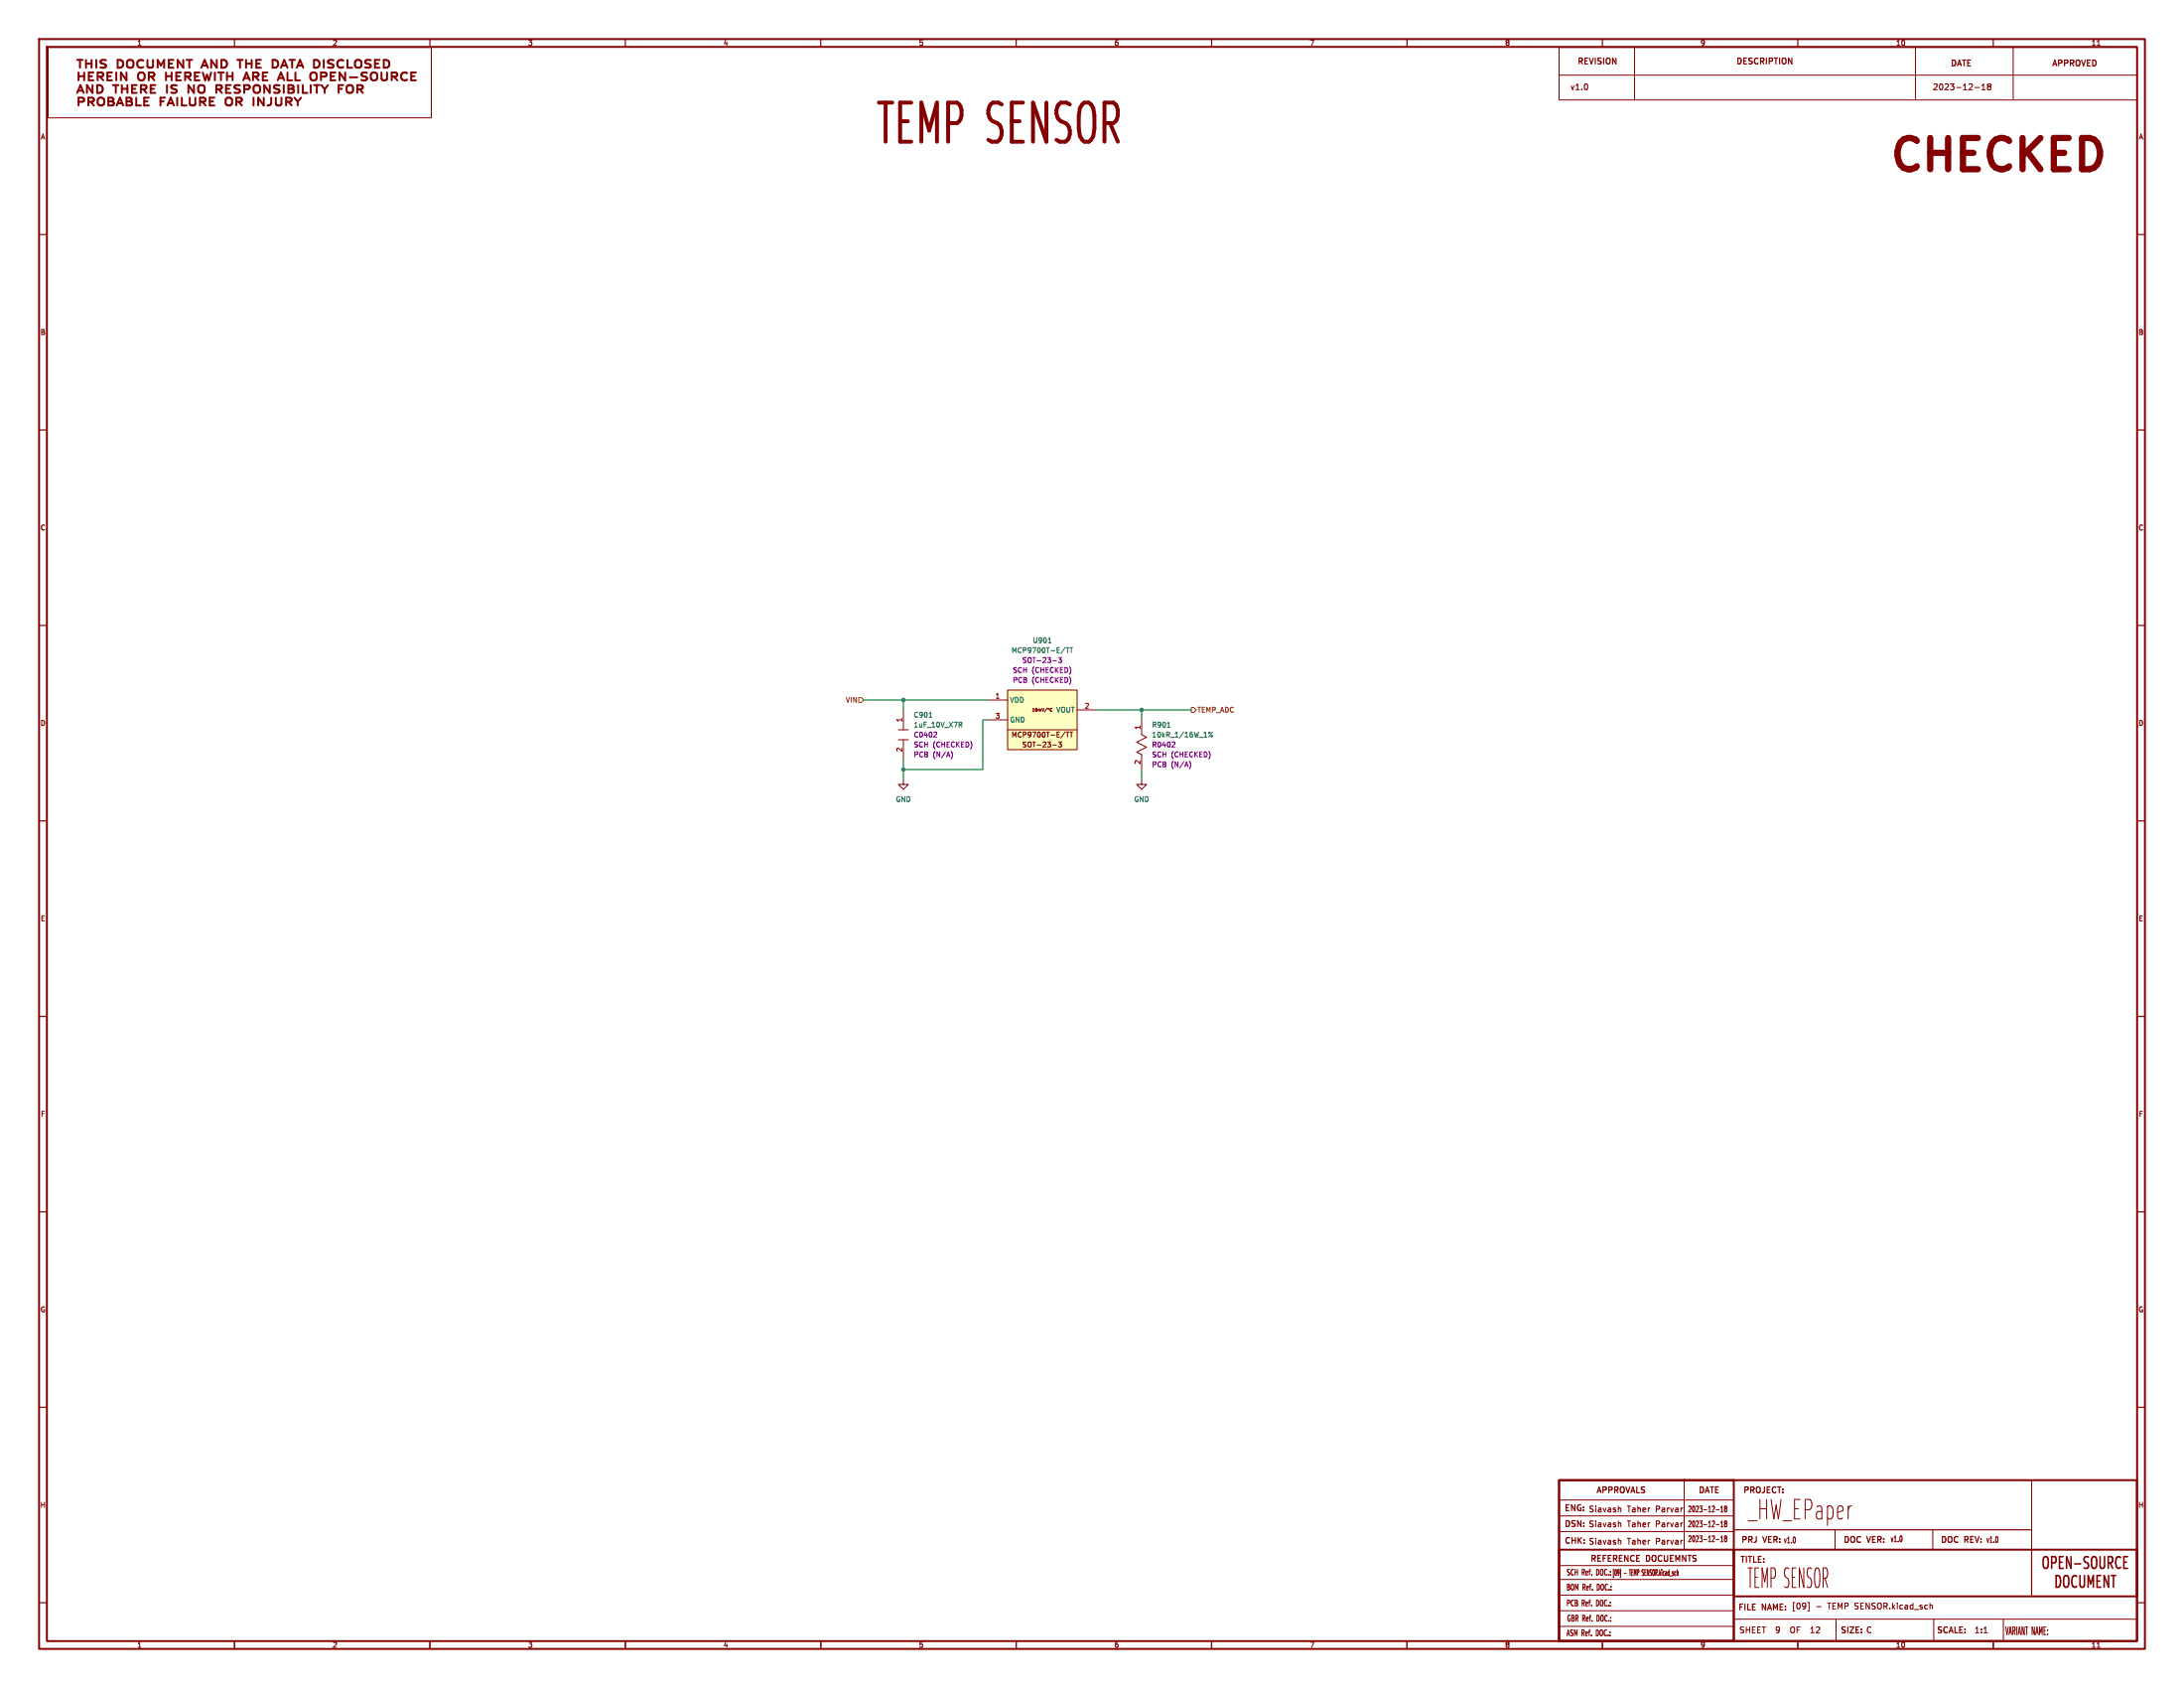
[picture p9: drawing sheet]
<svg xmlns="http://www.w3.org/2000/svg" width="559mm" height="432mm" viewBox="0 0 559 432" stroke-linecap="round" stroke-linejoin="round" font-family="sans-serif">
<g fill="none" stroke="#840000" stroke-width=".5">
<path d="M10 10h538.8v411.8h-538.8zM12 12h534.8v407.8h-534.8zM19.7 15.3h1.5M20.1 18.5v2M20.1 19.5h1.4M20.5 15.3v2M21.5 18.5v2M22 15.3v2M22 16.3h1.4M22.7 19.5h.9M23.4 15.3v2M23.9 18.5h-1.2v2"/>
<path d="M24.6 15.3v2M25 19.6l1.2-.1 .2-.6-.5-.4h-.9v2M25.6 19.6l.8 .9M27.1 15.4a1.04 1.04 0 0 0-1.4 .3l.2 .5 1.1 .4v.5a1.18 1.18 0 0 1-1.3 .1M27.5 19.5h.8M28.7 18.5h-1.2v2h1.2M29.7 18.5v2M30.1 15.3a1.07 1.07 0 0 1 1.4 1 1.07 1.07 0 0 1-1.4 1zM32.4 18.5v2l-1.5-2v2M32.6 15.6a.88 .88 0 0 1 .9-.3 .88 .88 0 0 1 .6 .7v.7a.85 .85 0 0 1-.8 .7 .85 .85 0 0 1-.8-.7zM36.6 15.5a.99 .99 0 0 0-1.5 .8 .99 .99 0 0 0 1.5 .8M37.7 15.3v1.6l.5 .4h.5l.4-.4v-1.6"/>
<path d="M38.1 19.6l1.2-.1 .2-.6-.5-.4h-.9v2M38.7 19.6l.8 .9M40.3 17.3v-2l.9 1.5 .8-1.5v2M42.5 19.5h1.4M42.5 18.5v2M43.2 16.3h.8M43.9 18.5v2M44.4 15.3h-1.2v2h1.2M45.1 19.5h.8M46.3 18.5h-1.2v2M46.9 15.3v2l-1.4-2v2M47.4 19.6l1.2-.1 .2-.6-.5-.4h-.9v2"/>
<path d="M47.7 15.3h1.4M48 19.6l.8 .9M48.4 15.3v2M49.9 19.5h.8M51.1 18.5h-1.2v2M51.5 17.3l.9-2 .8 2M51.8 16.8h1.2M51.9 18.5l.6 2 .5-1.4 .4 1.4 .6-2M55 18.5v2M55.5 15.3v2l-1.5-2v2M55.8 18.5h1.4M56.5 18.5v2"/>
<path d="M56.6 15.3a1.07 1.07 0 0 1 1.5 1 1.07 1.07 0 0 1-1.5 1zM58.1 18.5v2M58.1 19.5h1.4M59.5 18.5v2M60.7 15.3h1.4M61.4 15.3v2M62.5 20h1.2M63 16.3h1.4M63 15.3v2M64.4 15.3v2M64.7 19.6l1.2-.1 .3-.6-.5-.4h-1v2M65.3 19.6l.9 .9"/>
<path d="M65.6 16.3h.8M66.8 15.3h-1.2v2h1.2M67.2 19.5h.9M68.4 18.5h-1.2v2M69.7 15.3a1.07 1.07 0 0 1 1.5 1 1.07 1.07 0 0 1-1.5 1zM71.3 20h1.2M71.9 17.3l.8-2 .9 2M72.1 16.8h1.2M73.6 18.5v2M74 15.3h1.5M74.7 15.3v2M75.6 18.5v2"/>
<path d="M75.9 17.3l.9-2 .8 2M76.2 16.8h1.2M80.3 15.3a1.07 1.07 0 0 1 1.5 1 1.07 1.07 0 0 1-1.5 1zM82.1 19.6l1.2-.1 .3-.6-.5-.4h-1v2M82.8 15.3v2M84.6 19.5h.9M85.3 15.4a1.04 1.04 0 0 0-1.4 .3l.2 .5 1.1 .4v.5a1.18 1.18 0 0 1-1.3 .1M85.8 18.5h-1.2v2M87.8 15.5a.99 .99 0 0 0-1.5 .8 .99 .99 0 0 0 1.5 .8M88.3 18.5v2l-1.4-2v2M88.9 15.3v2h1.2M89.5 19.8h1.9"/>
<path d="M90.9 15.6a.88 .88 0 0 1 .9-.3 .88 .88 0 0 1 .7 .7v.7a.85 .85 0 0 1-.9 .7 .85 .85 0 0 1-.8-.7zM93.9 18.6a1.04 1.04 0 0 0-1.4 .3l.2 .5 1.1 .4 .1 .4M94.9 15.4a1.04 1.04 0 0 0-1.5 .3l.3 .5 1 .4v.5a1.18 1.18 0 0 1-1.3 .1M95.9 16.3h.9M97.1 15.3h-1.2v2h1.2M97.6 18.5v1.7M98.2 15.3a1.07 1.07 0 0 1 1.4 1 1.07 1.07 0 0 1-1.4 1zM99 18.5v1.7M100.2 19.6l1.2-.1 .2-.6-.4-.4h-1v2M100.8 19.6l.8 .9M104.1 18.7a.99 .99 0 0 0-1.2 .1 .99 .99 0 0 0-.2 1.3M105.2 19.5h.9"/>
<path d="M106.4 18.5h-1.2v2h1.2M20.1 26l1.2-.1 .2-.5-.4-.4h-1v2M22.6 26l1.2-.1 .2-.5-.4-.4h-1v2M23.2 26l.8 1M25.1 25.3a.88 .88 0 0 1 .9-.3 .88 .88 0 0 1 .6 .7v.6a.85 .85 0 0 1-.8 .7 .85 .85 0 0 1-.8-.7zM27.7 25h.9l.4 .4-.1 .4-.3 .1 .5 .4-.2 .6-1.2 .1zM27.7 25.9h.9M28.9 21.8h1.4M29.9 27l.8-2 .8 2M30.1 26.4h1.2M32.4 25h.8l.5 .4-.1 .4-.4 .1 .6 .4-.2 .6-1.2 .1zM32.4 25.9h.8"/>
<path d="M34.9 25v2h1.2M35.5 20.3a1.19 1.19 0 0 1 .4-1.8 .82 .82 0 0 1 1.1 .7l-.1 1.1M36.9 25.9h.8M38.1 25h-1.2v2h1.2M41.1 25.9h.8M42.2 25h-1.1v2M42.8 27l.9-2 .8 2M43.1 26.4h1.2M45.3 25v2M46.5 25v2h1.2M48.6 25v1.6l.4 .4h.5l.5-.4v-1.6M51.1 21.9a.97 .97 0 0 1 1.1 .2"/>
<path d="M51.2 26l1.2-.1 .2-.5-.5-.4h-.9v2M51.8 26l.8 1M52.2 23.5a.96 .96 0 0 1-1.1 .2M53.7 25.9h.8M54.9 25h-1.2v2h1.2M57.8 25.3a.88 .88 0 0 1 .9-.3 .88 .88 0 0 1 .7 .7v.6a.85 .85 0 0 1-.8 .7 .85 .85 0 0 1-.9-.7zM60.5 26l1.1-.1 .3-.5-.5-.4h-.9v2M60.9 22.8l.5 .4-.1 .4-.4 .2M61.1 26l.8 1M61.1 21.8l.3 .1M62.2 20.5l.9-2 .8 2M64.9 25v2"/>
<path d="M67.5 25v2l-1.4-2v2M69.4 25v1.4a.8 .8 0 0 1-1 .6M70.6 22.7l.7 .2 .2 .5-.4 .4h-.6M70.6 21.8l.9 .1M70.6 25v1.6l.5 .4h.4l.5-.4v-1.6M71.1 20.5l.8-2 .8 2M73.2 26l1.2-.1 .2-.5-.5-.4h-.9v2M73.8 26l.8 1M75.3 25l.9 1M76.2 26v1M77 25l-.8 1M79.5 20.3a1.19 1.19 0 0 1 .5-1.8 .82 .82 0 0 1 1.1 .7l-.2 1.1"/>
<path d="M82.2 21.8l.9 1M83.1 22.8v1M83.9 21.8l-.8 1M95 20.3a1.19 1.19 0 0 1 .5-1.8 .82 .82 0 0 1 1 .7l-.1 1.1M398.9 378.6h147.8v41.2h-147.8zM398.9 378.6h44.7v41.2h-44.7zM398.9 396.4h44.7v23.4h-44.7zM443.6 396.4h103.1v12h-103.1z"/>
</g>
<g fill="none" stroke="#840000" stroke-width=".3">
<path d="M60 10v2M110 10v2M160 10v2M210 10v2M260 10v2M310 10v2M360 10v2M410 10v2M460 10v2M510 10v2M10 60h2M546.8 60h2"/>
<path d="M10 110h2M546.8 110h2M10 160h2M546.8 160h2M10 210h2M546.8 210h2M10 260h2M546.8 260h2M10 310h2M546.8 310h2M10 360h2M546.8 360h2"/>
<path d="M443.6 391.3h76.2M519.8 396.7v11.7M10 410h2M60 419.8v2M110 419.8v2M160 419.8v2M210 419.8v2M260 419.8v2M310 419.8v2M360 419.8v2M410 419.8v2M460 419.8v2"/>
<path d="M510 419.8v2M546.8 410h2"/>
</g>
<g fill="none" stroke="#840000" stroke-width=".25">
<path d="M12.3 12.1h98.1v18h-98.1zM398.9 12.1h147.8v13.5h-147.8zM398.9 19.2h148.1M418.2 12.1v13.5M490.1 12.1v13.2M515.1 12.1v13.2M536.6 11.6h.7M505.3 22.4h1.1M507.1 23h.8M507.1 21.9l.4-.4v1.5M508.8 22.1l-.3 .3 .1 .4 .2 .2 .4-.1 .2-.2-.1-.5-.2-.1M508.8 22.1l-.3-.3 .3-.3h.4l.2 .2-.3 .4"/>
<path d="M508.8 22.1h.3M252.7 179.1h5.1M257.8 176.5h17.8v15.3h-17.8zM229.9 186.7h2.5M229.9 189.2h2.5M231.1 199.4v1.3h1.3l-1.3 1.2-1.2-1.2h1.2M231.1 181.6v5.1M231.1 189.2v5.1M252.7 184.2h5.1M257.8 186.7h17.8M264.2 182h.5M264.2 181.4l.2-.2v.8"/>
<path d="M265 181.2h.1a.35 .35 0 0 1 .3 .4 .35 .35 0 0 1-.4 .3zM265.7 181.5l.3 .1M265.7 181.4v.6M266 181.6l.3-.1 .1 .5M266 181.6v.4M266.6 181.2l.3 .8 .2-.8M267.9 181.2l-.6 .9M269.2 181.3a.34 .34 0 0 0-.5 .3 .34 .34 0 0 0 .5 .3M269.4 190.6h.9M270.8 189.8h.8l-.4 .5 .3 .1v.6h-.7M272.8 187.3h.7M273.1 187.3v1.2"/>
<path d="M273.7 187.3h.8M274.1 187.3v1.2M275.6 181.6h5.1M292.1 184.2v3.8l1.3 .6-2.6 1.3 2.6 1.2-2.6 1.3 1.3 .6v3.9M292.1 199.4v1.3h1.3l-1.3 1.2-1.3-1.2h1.3M430.9 378.4v17.8M519.8 378.6v17.6M398.9 383.7h44.7M398.9 387.8h44.7M398.9 391.8h44.7M414.3 385.8l.4 .2v.8M414.3 389.6l.4 .2v.8"/>
<path d="M414.3 394l.4 .2v.8M439.1 390h.8M439.1 386.2h.8M439.1 393.8h.8M440.3 390.6h.6M440.3 385.7l.3-.4v1.5M440.3 389.5l.3-.4v1.5M440.3 393.3l.3-.4v1.5M440.3 386.8h.6M440.3 394.4h.6M441.4 389.7l-.2 .3 .2 .6 .4-.3-.2-.6M441.4 389.7a.34 .34 0 0 1-.2-.5 .34 .34 0 0 1 .6 0 .34 .34 0 0 1-.2 .5"/>
<path d="M441.4 385.9a.34 .34 0 0 1-.2-.5 .34 .34 0 0 1 .6 0 .34 .34 0 0 1-.2 .5M441.4 385.9l-.2 .3 .2 .6 .4-.3-.2-.6M441.4 393.5a.34 .34 0 0 1-.2-.5 .34 .34 0 0 1 .6 0 .34 .34 0 0 1-.2 .5M441.4 393.5l-.2 .3 .2 .6 .4-.3-.2-.6M441.4 389.7h.2M441.4 385.9h.2M441.4 393.5h.2M469.5 391.3v4.9M494.5 391.3v4.9M398.7 404h44.7M398.7 408h44.7M398.7 412h44.7"/>
<path d="M398.7 416h44.7M398.9 400.5h44.7M443.6 414.2h102.9M458.4 416.2l-.2 .5 .2 .9M462.5 409.9h.4v2.2h-.4M463.3 417.7h.9M463.3 416.6l.4-.4v1.5M464.8 411h1.1M469.8 414.2v5.3M493.9 410.7h.5v.9M494.8 414.2v5.3M507.6 417.7h.9"/>
<path d="M512.6 414.2v5.4M536.6 421.4h.7"/>
<circle cx="268.3" cy="181.3" r=".11"/>
</g>
<g fill="none" stroke="#840000" stroke-width=".4">
<path d="M523 398.3l.2-.1 .6 .1a2.55 2.55 0 0 1-.2 2.9l-.6-.1a2.96 2.96 0 0 1 0-2.8zM524.9 399.8h.8l.3-.3 .1-.7-.4-.6h-.8v3M526.9 399.6h.7M527.9 398.2h-1v3h1M529.9 398.2v3l-1.2-3v3M534.4 398.3l-.3-.1a.79 .79 0 0 0-.9 .7 .79 .79 0 0 0 .8 .9 .75 .75 0 0 1 .3 1 .75 .75 0 0 1-1.1 .3M535.4 398.3l.2-.1 .6 .1a2.54 2.54 0 0 1-.2 2.9l-.6-.1a2.98 2.98 0 0 1 0-2.8zM537.3 398.2v2.4l.4 .6 .6-.1 .2-.5v-2.4M539.4 399.8h.8l.3-.3 .1-.7-.4-.6h-.8v3M539.9 399.8l.7 1.4M542.6 398.5l-.4-.3a1.27 1.27 0 0 0-.9 1.7 1.1 1.1 0 0 0 .9 1.3l.4-.3M543.4 399.6h.7"/>
<path d="M544.4 398.2h-1v3h1M526.1 403h.5a2 2 0 0 1 0 3h-.5zM528.3 403.2l.2-.2 .5 .2a2.55 2.55 0 0 1-.2 2.8l-.5-.1a2.98 2.98 0 0 1 0-2.7zM530.8 400.1h1.6M531.3 403.3l-.4-.3a1.27 1.27 0 0 0-.8 1.7 1.1 1.1 0 0 0 .8 1.3l.4-.3M532.2 403v2.5l.4 .5h.3l.4-.5v-2.5M534.3 406v-3l.6 2.2 .7-2.2v3M536.6 404.5h.6M537.5 403h-.9v3h.9M539.5 403v3l-1.1-3v3M540.2 403h1.1M540.8 403v3"/>
</g>
<path d="M257.8 176.5h17.8v15.3h-17.8z" fill="#ffffc2" stroke="#ffffc2" stroke-width=".25"/>
<g fill="none" stroke="#006464" stroke-width=".25">
<path d="M268.2 164.4h.7M272.8 165.7h.7M273.1 165.7v1.2M273.7 165.7h.8M274.1 165.7v1.2M237.7 183.5h.7M245.4 184.7h.5l.2 .3-.1 .3-.6 .1M245.7 185.4l.4 .6M298.7 186h.7M310.2 187.3l-.9 1.2"/>
<circle cx="309.5" cy="187.4" r=".18"/>
<circle cx="310.1" cy="188.4" r=".18"/>
</g>
<path d="M269.4 169h.9M270.8 168.2h.8l-.4 .5 .3 .1v.6h-.7M239.4 187.3l.3 .2-.1 .3-.7 .7h.8M243.4 192.2a1.47 1.47 0 0 1-.1 1.9M300.4 189.8l.2 .3v.3l-.8 .7h.8M304.4 194.8a1.47 1.47 0 0 1-.1 1.8" fill="none" stroke="#840084" stroke-width=".25"/>
<path d="M219.7 178.4h.6l.7 .7-.7 .6h-.6zM304.8 181h.6l.7 .6-.7 .6h-.6z" fill="none" stroke="#725600" stroke-width=".25"/>
<path d="M221 179.1h31.7M231.1 179.1v2.5M231.1 194.3v5.1M252.7 184.2h-1.2v12.7h-20.4M280.7 181.6h24.1M292.1 181.6v2.6M292.1 196.9v2.5" fill="none" stroke="#009600" stroke-width=".25"/>
<g fill="#009600" stroke="#009600" stroke-width=".25">
<circle cx="292.1" cy="181.6" r=".46"/>
<circle cx="231.1" cy="196.9" r=".46"/>
<circle cx="231.1" cy="179.1" r=".46"/>
</g>
<text font-size="13.9" fill="#840000" x="223.6" y="38.2">TEMP SENSOR</text>
<text font-size="11.1" fill="#840000" x="481.8" y="46.1">CHECKED</text>
<g font-size="7" fill="#840000">
<text x="447.2" y="389.1">_HW_EPaper</text>
<text x="446.9" y="406.6">TEMP SENSOR</text>
</g>
<g font-size="2.8" fill="#840000">
<text x="19.2" y="23">THIS</text>
<text x="30.2" y="23">DOCUMENT</text>
<text x="53" y="23">AND</text>
<text x="63.1" y="23">THE</text>
<text x="72.8" y="23">DATA</text>
<text x="84.4" y="23">DISCLOSED</text>
<text x="513" y="418.5">VARIANT NAME:</text>
</g>
<g font-size="2.1" fill="#840000">
<text x="403.5" y="16.9">REVISION</text>
<text x="444.1" y="16.9">DESCRIPTION</text>
<text x="499" y="17.4">DATE</text>
<text x="524.9" y="17.4">APPROVED</text>
<text x="401.7" y="23.3">v1.0</text>
<text x="494.4" y="23.3">2023-12-18</text>
<text x="408.3" y="382.4">APPROVALS</text>
<text x="434.5" y="382.4">DATE</text>
<text x="445.9" y="382.4">PROJECT:</text>
<text x="400.2" y="386.9">ENG: Siavash</text>
<text x="416.3" y="387.1">Taher</text>
<text x="423.6" y="387.1">Parvar</text>
<text x="431.8" y="387.1">2023-12-18</text>
<text x="400.2" y="391">DSN: Siavash</text>
<text x="400.2" y="395.3">CHK: Siavash</text>
<text x="416.3" y="390.9">Taher</text>
<text x="416.3" y="395.3">Taher</text>
<text x="423.6" y="390.9">Parvar</text>
<text x="423.6" y="395.3">Parvar</text>
<text x="431.8" y="390.9">2023-12-18</text>
<text x="431.8" y="394.7">2023-12-18</text>
<text x="445.4" y="395.1">PRJ</text>
<text x="451.3" y="395.1">VER:v1.0</text>
<text x="471.6" y="395.1">DOC</text>
<text x="477.9" y="395.1">VER: v1.0</text>
<text x="496.4" y="395.1">DOC</text>
<text x="502.8" y="395.1">REV: v1.0</text>
<text x="406.8" y="399.9">REFERENCE</text>
<text x="421.3" y="399.9">DOCUEMNTS</text>
<text x="445.1" y="400.2">TITLE:</text>
<text x="400.7" y="407.1">BOM Ref. DOC.:</text>
<text x="400.7" y="403.3">SCH Ref. DOC.:[09]</text>
<text x="415.6" y="403.3">- TEMP SENSOR.kicad_sch</text>
<text x="400.7" y="411.2">PCB Ref. DOC.:</text>
<text x="444.6" y="412.3">FILE</text>
<text x="450.9" y="412.3">NAME: [09]</text>
<text x="467.7" y="411.9">TEMP SENSOR.kicad_sch</text>
<text x="400.7" y="418.8">ASM Ref. DOC.:</text>
<text x="400.8" y="415.1">GBR Ref. DOC.:</text>
<text x="444.9" y="418">SHEET</text>
<text x="454.6" y="418">9</text>
<text x="458.9" y="418">OF</text>
<text x="464.7" y="418">12</text>
<text x="470.8" y="418.2">SIZE: C</text>
<text x="495.4" y="418.2">SCALE:</text>
<text x="505.1" y="418">1:1</text>
</g>
<g font-size="1.8" fill="#840000">
<text x="35" y="11.9">1</text>
<text x="85" y="11.9">2</text>
<text x="135" y="11.9">3</text>
<text x="185" y="11.9">4</text>
<text x="235" y="11.9">5</text>
<text x="285" y="11.9">6</text>
<text x="335" y="11.9">7</text>
<text x="385" y="11.9">8</text>
<text x="435" y="11.9">9</text>
<text x="485" y="11.9">10</text>
<text x="535" y="11.9">11</text>
<text x="10.3" y="35.9">A</text>
<text x="547.1" y="35.9">A</text>
<text x="10.3" y="85.9">B</text>
<text x="547.1" y="85.9">B</text>
<text x="10.3" y="135.9">C</text>
<text x="547.1" y="135.9">C</text>
<text x="10.3" y="185.9">D</text>
<text x="547.1" y="185.9">D</text>
<text x="258.7" y="188.8">MCP9700T-E/TT</text>
<text x="261.4" y="191.4">SOT-23-3</text>
<text x="10.3" y="235.9">E</text>
<text x="547.1" y="235.9">E</text>
<text x="10.3" y="285.9">F</text>
<text x="547.1" y="285.9">F</text>
<text x="10.3" y="335.9">G</text>
<text x="547.1" y="335.9">G</text>
<text x="10.2" y="385.9">H</text>
<text x="547" y="385.9">H</text>
<text x="35" y="421.7">1</text>
<text x="85" y="421.7">2</text>
<text x="135" y="421.7">3</text>
<text x="185" y="421.7">4</text>
<text x="235" y="421.7">5</text>
<text x="285" y="421.7">6</text>
<text x="335" y="421.7">7</text>
<text x="385" y="421.7">8</text>
<text x="435" y="421.7">9</text>
<text x="485" y="421.7">10</text>
<text x="535" y="421.7">11</text>
</g>
<g font-size="1.8" fill="#006464">
<text x="258.7" y="167.2">MCP9700T-E/TT</text>
<text x="264.1" y="164.7">U901</text>
<text x="258.3" y="179.9">VDD</text>
<text x="233.7" y="183.7">C901</text>
<text x="258.3" y="185">GND</text>
<text x="270.2" y="182.5">VOUT</text>
<text x="233.7" y="186.3">1uF_10V_X7R</text>
<text x="294.7" y="186.3">R901</text>
<text x="294.7" y="188.8">10kR_1/16W_1%</text>
<text x="229.1" y="205.3">GND</text>
<text x="290.1" y="205.3">GND</text>
</g>
<g font-size="1.8" fill="#840084">
<text x="259" y="172.3">SCH</text>
<text x="261.5" y="169.8">SOT-23-3</text>
<text x="264" y="172.3">(CHECKED)</text>
<text x="259" y="174.9">PCB</text>
<text x="264" y="174.9">(CHECKED)</text>
<text x="233.7" y="191.4">SCH</text>
<text x="233.7" y="188.8">C0402</text>
<text x="238.7" y="191.4">(CHECKED)</text>
<text x="294.7" y="191.4">R0402</text>
<text x="233.7" y="193.9">PCB</text>
<text x="238.7" y="193.9">(N/A)</text>
<text x="294.7" y="193.9">SCH</text>
<text x="294.7" y="196.4">PCB</text>
<text x="299.6" y="193.9">(CHECKED)</text>
<text x="299.6" y="196.4">(N/A)</text>
</g>
<g font-size="1.8" fill="#725600">
<text x="216.3" y="179.9">VIN</text>
<text x="306.3" y="182.5">TEMP_ADC</text>
</g>
<g font-size="1.8" fill="#a90000">
<text x="254.6" y="178.8">1</text>
<text x="230.9" y="184.9" transform="rotate(-90 230.9 184.9)">1</text>
<text x="254.6" y="183.9">3</text>
<text x="277.4" y="181.4">2</text>
<text x="291.8" y="186.8" transform="rotate(-90 291.8 186.8)">1</text>
<text x="230.9" y="192.5" transform="rotate(-90 230.9 192.5)">2</text>
<text x="291.8" y="195.7" transform="rotate(-90 291.8 195.7)">2</text>
</g>
</svg>
